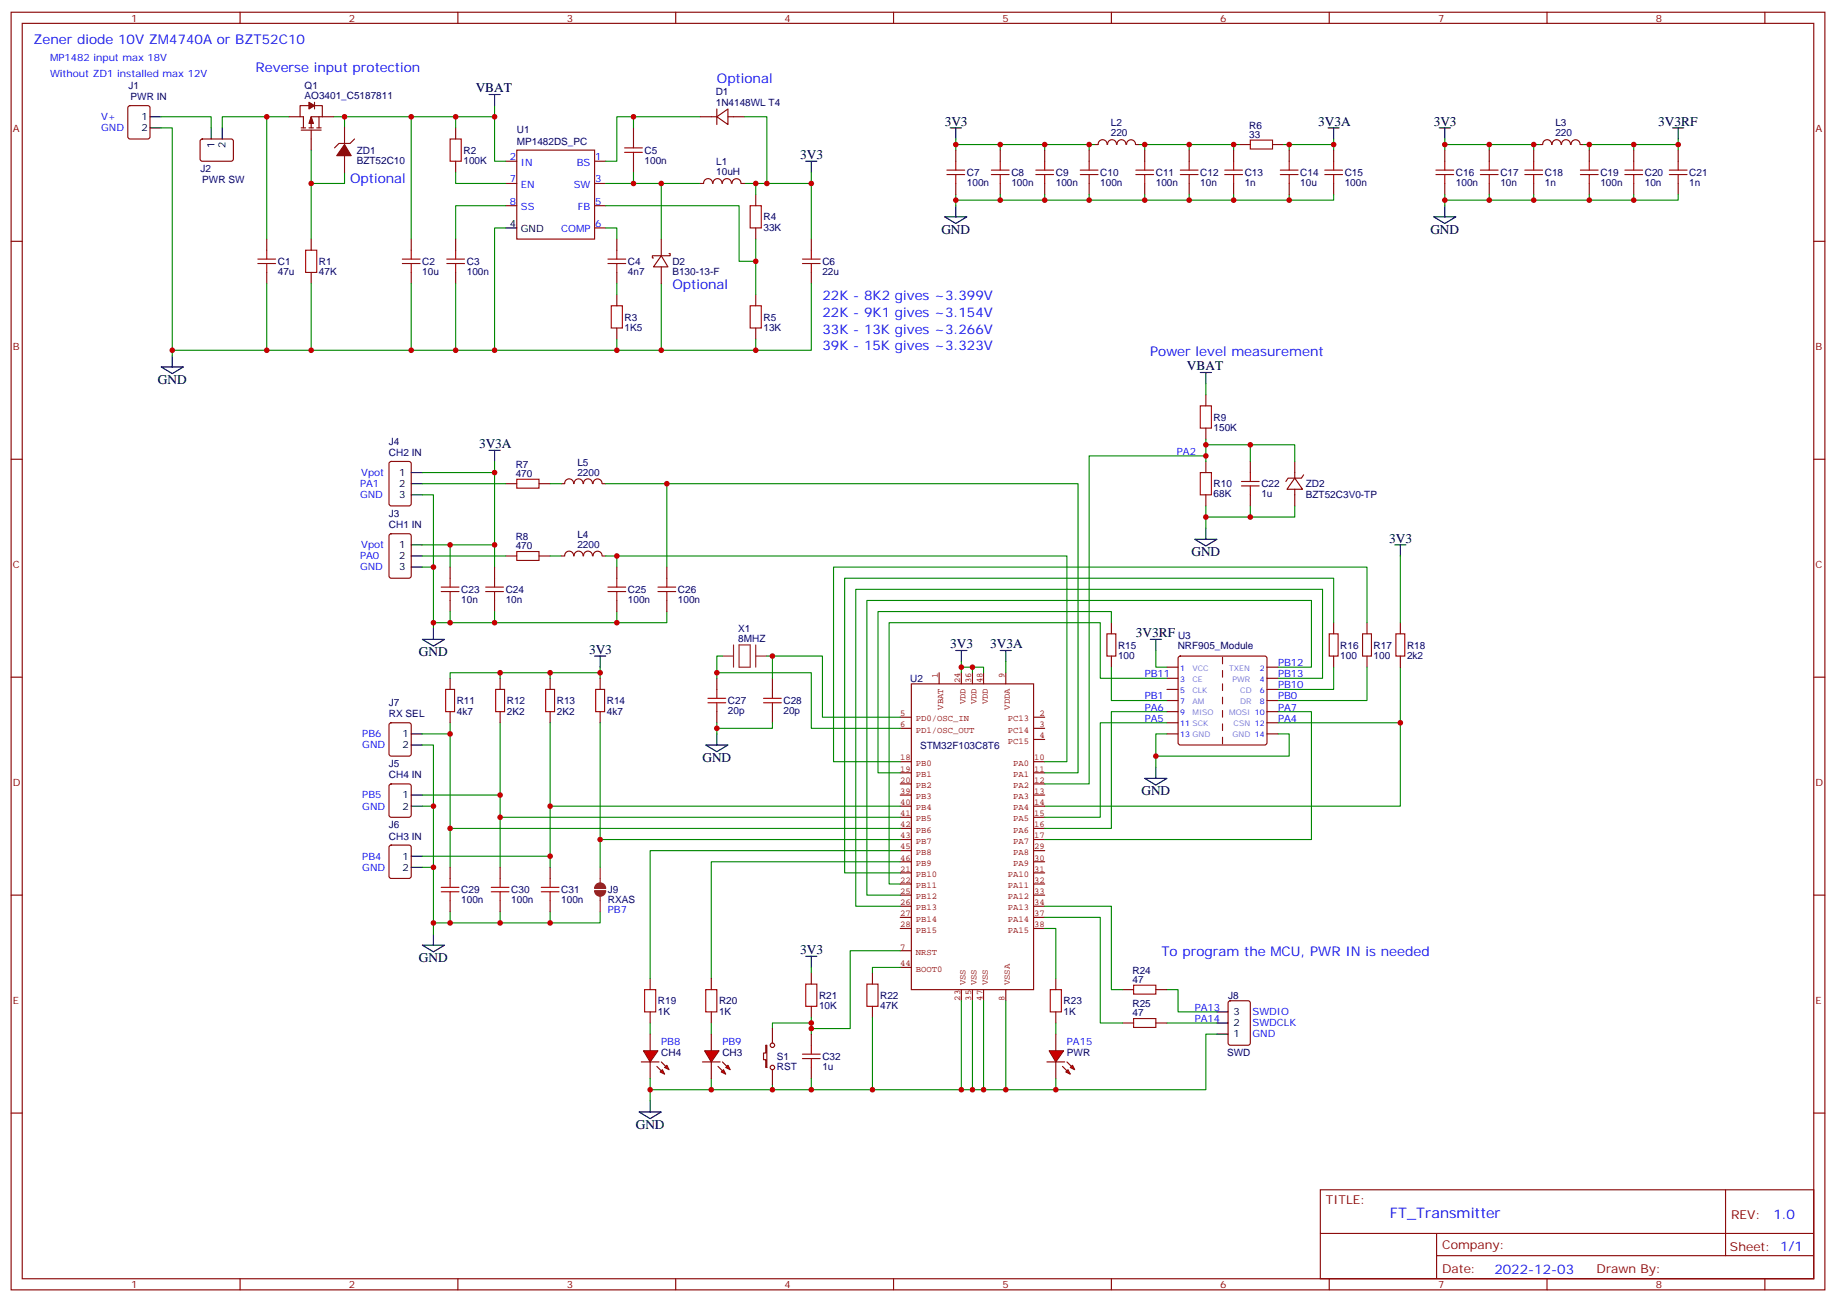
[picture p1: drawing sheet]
<svg xmlns="http://www.w3.org/2000/svg" width="583mm" height="413mm" viewBox="0 0 583 413" stroke-linecap="round" stroke-linejoin="round" font-family="sans-serif">
<g fill="none" stroke="#870000" stroke-width=".35">
<path d="M3.5 3.9h575.8v405.3h-575.8zM7.1 7.4h568.6v398.3h-568.6zM76.2 3.9v3.5M145.3 3.9v3.5M214.5 3.9v3.5M283.6 3.9v3.5M352.8 3.9v3.5M421.9 3.9v3.5M491.1 3.9v3.5M560.2 3.9v3.5M40.8 33.7l.5-.2h5.6l.7 .4v9.5l-.4 .6-5.9 .1-.7-.5v-9.4zM303.4 47.6v3.6"/>
<path d="M303.4 58.2v3.5M317.5 47.6v3.6M317.5 58.2v3.5M3.5 76.6h3.6M575.7 76.6h3.6M3.5 145.7h3.6M575.7 145.7h3.6M352.8 197.6v3.5M423.3 197.6v3.5M433.9 197.6v3.5M3.5 214.8h3.6M352.8 208.1v3.6"/>
<path d="M370.4 218.7h3.5M370.4 215.2h3.5M370.4 211.7h3.5M374.2 208.3l.4-.2h26.9l.5 .2 .2 .5v26.9l-.3 .5-.4 .2h-26.9l-.4-.3-.3-.4v-26.9zM402.2 218.7h3.5M402.2 215.2h3.5M402.2 211.7h3.5M423.3 208.1v3.6M433.9 208.1v3.6M575.7 214.8h3.6M370.4 225.8h3.5M370.4 222.2h3.5"/>
<path d="M370.4 229.3h3.5M370.4 232.8h3.5M402.2 225.8h3.5M402.2 222.2h3.5M402.2 229.3h3.5M402.2 232.8h3.5M3.5 284h3.6M575.7 284h3.6M335.1 310.4v3.6M335.1 321v3.6M3.5 353.1h3.6M575.7 353.1h3.6"/>
<path d="M419.1 377.5h156.6v28.2h-156.6zM547.7 377.5v20.9M419.1 391.3h156.5M456 398.4h119.6M456 391.3v14.1M76.2 405.7v3.5M145.3 405.7v3.5M214.5 405.7v3.5M283.6 405.7v3.5M352.8 405.7v3.5M421.9 405.7v3.5M491.1 405.7v3.5"/>
<path d="M560.2 405.7v3.5"/>
</g>
<path d="M303.4 44.1v3.5M303.4 61.7v3.6M366.9 206.4v5.3h3.5M433.9 211.7v10.5h-28.2M444.5 211.7v44.1h-112.9M370.4 232.8h-3.5v10.6M405.7 232.8h3.5v7.1h-42.3" fill="none" stroke="#008700" stroke-width=".35"/>
<path d="M47.6 37h3.6M47.6 40.6h3.6M301.6 40.6h3.6M303.4 40.6v3.5M299.9 68.8h7l-3.5 2.1zM303.4 65.3v3.5M51.2 116.4h7l-3.5 2.1zM54.7 112.9v3.5M363.4 246.9h7l-3.5 2.2zM366.9 243.4v3.5" fill="none" stroke="#000" stroke-width=".35"/>
<path d="M300.6 55.4h5.6M300.6 54h5.6M303.4 51.2v2.8M303.4 55.4v2.8M314.7 55.4h5.6M314.7 54h5.6M317.5 51.2v2.8M317.5 55.4v2.8M351.4 201.1h2.8v7h-2.8zM421.9 201.1h2.8v7h-2.8zM432.5 201.1h2.8v7h-2.8zM333.4 314h3.5v7h-3.5z" fill="none" stroke="#a10000" stroke-width=".35"/>
<path d="M388.1 236v-27.5" fill="none" stroke="#870000" stroke-width=".35" stroke-dasharray="2.1 2.1"/>
<g fill="#f00" stroke="#870000" stroke-width=".35">
<path d="M333 333.4h4.6l-2.5 3.5z"/>
<path d="M332.3 336.9h5.7z"/>
</g>
<g fill="#870000" stroke="#870000" stroke-width=".35">
<path d="M338.7 336.9l1.4 1.4z"/>
<path d="M337.3 338.3l1.4 1.4z"/>
</g>
<g fill="#f00" stroke="#870000" stroke-width=".35">
<path d="M339.7 338.7l.7-.7 .7 1.4z"/>
<path d="M338.3 340.1l.7-.7 .7 1.4z"/>
</g>
<g fill="none" stroke="#870000" stroke-width=".35">
<path d="M144.6 40.6v3.5M144.6 51.2v3.5M160.5 58.2h3.5M160.5 51.2h3.5M164 47.6h24.7v28.2h-24.7zM188.7 58.2h3.6M188.7 51.2h3.6M201.1 40.6v3.5M201.1 51.2v3.5M345.7 47.6v3.6M345.7 58.2v3.5M347.5 45.9h1"/>
<path d="M348.6 45.8a1.41 1.41 0 0 1 1.4-1.5 1.41 1.41 0 0 1 1.4 1.5M351.6 45.8a1.41 1.41 0 0 1 1.4-1.5 1.41 1.41 0 0 1 1.4 1.5M354.6 45.8a1.41 1.41 0 0 1 1.4-1.5 1.41 1.41 0 0 1 1.4 1.5M357.6 45.8a1.41 1.41 0 0 1 1.4-1.5 1.41 1.41 0 0 1 1.4 1.5M360.5 45.9h1.1M377.5 47.6v3.6M377.5 58.2v3.5M391.6 47.6v3.6M391.6 58.2v3.5M423.3 47.6v3.6M423.3 58.2v3.5M488.6 45.9h1.1"/>
<path d="M489.7 45.8a1.41 1.41 0 0 1 1.4-1.5 1.41 1.41 0 0 1 1.4 1.5M492.7 45.8a1.41 1.41 0 0 1 1.4-1.5 1.41 1.41 0 0 1 1.4 1.5M495.7 45.8a1.41 1.41 0 0 1 1.4-1.5 1.41 1.41 0 0 1 1.4 1.5M498.7 45.8a1.41 1.41 0 0 1 1.4-1.5 1.41 1.41 0 0 1 1.4 1.5M501.6 45.9h1.1M84.7 75.8v3.6M98.8 75.8v3.6M130.5 75.8v3.6M144.6 75.8v3.6M160.5 65.3h3.5M188.7 65.3h3.6M188.7 72.3h3.6"/>
<path d="M195.8 75.8v3.6M239.9 61.7v3.6M239.9 72.3v3.5M257.5 75.8v3.6M84.7 86.4v3.6M98.8 86.4v3.6M130.5 86.4v3.6M144.6 86.4v3.6M195.8 86.4v3.6M195.8 93.5v3.5M239.9 93.5v3.5M257.5 86.4v3.6"/>
<path d="M195.8 104.1v3.5M239.9 104.1v3.5M382.8 125.2v3.6M382.8 135.8v3.5M382.8 146.4v3.5M382.8 157v3.5M396.9 146.4v3.5M396.9 157v3.5M444.5 197.6v3.5M227.5 215.2v3.5M245.2 215.2v3.5M444.5 208.1v3.6"/>
<path d="M227.5 225.8v3.5M245.2 225.8v3.5M257.5 308.7v3.5M257.5 319.3v3.5M276.9 308.7v3.5M276.9 319.3v3.5M356.3 314h3.5M366.9 314h3.5M257.5 328.1v3.5M257.5 338.7v3.5M335.1 328.1v5.3M335.1 336.9v5.3"/>
<path d="M356.3 324.6h3.5M366.9 324.6h3.5"/>
</g>
<g fill="none" stroke="#008700" stroke-width=".35">
<path d="M84.7 37v38.8M91.7 37h-21.1v3.6M105.8 37h51.2M130.5 37v38.8M144.6 37v3.6M157 33.5v17.7h3.5M222.2 37h-26.4v14.2h-3.5M51.2 40.6h3.5v72.3M98.8 47.6v28.2M144.6 54.7v3.5h15.9M192.3 58.2h29.9M201.1 54.7v3.5"/>
<path d="M239.9 58.2v3.5M257.5 54.7v21.1M303.4 45.9h44.1M317.5 45.9v1.7M345.7 45.9v1.7M391.6 45.9v1.7M409.2 45.9v1.7M423.3 44.1v3.5M160.5 65.3h-15.9v10.5M160.5 72.3h-3.5v38.8M192.3 72.3h3.5v3.5M192.3 65.3h42.3v17.6h5.3"/>
<path d="M239.9 75.8v17.7M317.5 61.7v1.8M345.7 61.7v1.8M391.6 61.7v1.8M409.2 61.7v1.8M423.3 61.7v1.8h-119.9M84.7 90v21.1M98.8 90v21.1M130.5 90v21.1M144.6 90v21.1M195.8 90v3.5M257.5 90v21.1h-202.8"/>
<path d="M195.8 107.6v3.5M239.9 107.6v3.5M382.8 121.7v3.5M382.8 139.3v7.1M382.8 160.5v7.1M411 160.5v3.5h-28.2M444.5 176.4v21.2M227.5 213.4h30v17.7h28.3M229.3 208.1h-1.8v7.1M243.4 208.1h17.7v19.4h24.7M245.2 208.1v7.1M305.2 211.7h7v1.7"/>
<path d="M305.2 209.9v3.5M308.7 211.7v1.7M319.3 209.9v3.5M423.3 211.7v7h-17.6M227.5 229.3v3.5M245.2 229.3v1.8h-17.7M331.6 291h17.6v33.6h7.1M331.6 287.5h21.2v26.5h3.5M257.5 306.9v1.8M285.8 306.9h-8.9v1.8M285.8 301.6h-15.9v24.7h-12.4M305.2 317.5v28.2"/>
<path d="M308.7 317.5v28.2M312.2 317.5v28.2M319.3 317.5v28.2h-112.9M370.4 314h3.5v7h12.4M257.5 324.6h-12.3v1.7M257.5 322.8v5.3M276.9 322.8v22.9M335.1 324.6v3.5M370.4 324.6h15.9M257.5 342.2v3.5"/>
</g>
<g fill="none" stroke="#a10000" stroke-width=".35">
<path d="M142.9 44.1h3.5v7.1h-3.5zM198.3 48.3h5.6M198.3 46.9h5.6M201.1 44.1v2.8M201.1 48.3v2.9M342.9 55.4h5.6M342.9 54h5.6M345.7 51.2v2.8M345.7 55.4v2.8M374.6 55.4h5.7M374.6 54h5.7M377.5 51.2v2.8"/>
<path d="M377.5 55.4v2.8M388.8 55.4h5.6M388.8 54h5.6M391.6 51.2v2.8M391.6 55.4v2.8M420.5 55.4h5.7M420.5 54h5.7M423.3 51.2v2.8M423.3 55.4v2.8M84.7 79.4v2.8M97 79.4h3.5v7h-3.5zM130.5 79.4v2.8"/>
<path d="M144.6 79.4v2.8M195.8 79.4v2.8M238.1 65.3h3.6v7h-3.6zM257.5 79.4v2.8M81.8 83.6h5.7M81.8 82.2h5.7M84.7 83.6v2.8M127.7 83.6h5.6M127.7 82.2h5.6M130.5 83.6v2.8M141.8 83.6h5.7M141.8 82.2h5.7"/>
<path d="M144.6 83.6v2.8M193 83.6h5.6M193 82.2h5.6M194 97h3.6v7.1h-3.6zM195.8 83.6v2.8M238.1 97h3.6v7.1h-3.6zM254.7 83.6h5.6M254.7 82.2h5.6M257.5 83.6v2.8M381 128.8h3.5v7h-3.5zM381 149.9h3.5v7.1h-3.5zM394.1 154.2h5.6"/>
<path d="M394.1 152.8h5.6M396.9 149.9v2.9M396.9 154.2v2.8M227.5 218.7v2.8M245.2 218.7v2.8M443.1 201.1h2.8v7h-2.8zM224.7 223h5.7M224.7 221.5h5.7M227.5 223v2.8M242.4 223h5.6M242.4 221.5h5.6M245.2 223v2.8"/>
<path d="M255.8 312.2h3.5v7.1h-3.5zM275.2 312.2h3.5v7.1h-3.5zM359.8 312.6h7.1v2.8h-7.1zM254.7 335.8h5.6M254.7 334.4h5.6M257.5 331.6v2.8M257.5 335.8v2.9M359.8 323.1h7.1v2.9h-7.1z"/>
</g>
<g fill="none" stroke="#000" stroke-width=".35">
<path d="M155.2 30h3.5M157 30v3.5M255.8 51.2h3.5M257.5 51.2v3.5M421.6 40.6h3.5M423.3 40.6v3.5M160.5 72.3h3.5M381 118.2h3.5M382.8 118.2v3.5M379.2 171.1h7.1l-3.5 2.1zM382.8 167.6v3.5M442.7 172.9h3.6"/>
<path d="M444.5 172.9v3.5M303.4 206.4h3.5M305.2 206.4v3.5M317.5 206.4h3.5M319.3 206.4v3.5M224 236.4h7.1l-3.6 2.1zM227.5 232.8v3.6M255.8 303.4h3.5M257.5 303.4v3.5"/>
</g>
<path d="M229.3 208.1h3.5M232.8 204.6v7.1M234.6 204.6h3.5v7.1h-3.5zM239.9 204.6v7.1M239.9 208.1h3.5" fill="none" stroke="#8c2424" stroke-width=".35"/>
<g fill="none" stroke="#850000" stroke-width=".35">
<path d="M289.3 217h38.8v97h-38.8zM298.1 213.4v3.6M305.2 213.4v3.6M308.7 213.4v3.6M312.2 213.4v3.6M319.3 213.4v3.6M285.8 227.5h3.5M285.8 231.1h3.5M328.1 227.5h3.5M328.1 231.1h3.5M328.1 234.6h3.5M285.8 241.7h3.5"/>
<path d="M285.8 248.7h3.5M285.8 255.8h3.5M285.8 245.2h3.5M285.8 259.3h3.5M285.8 252.2h3.5M328.1 241.7h3.5M328.1 248.7h3.5M328.1 255.8h3.5M328.1 245.2h3.5M328.1 259.3h3.5M328.1 252.2h3.5M285.8 273.4h3.5"/>
<path d="M285.8 276.9h3.5M285.8 262.8h3.5M285.8 266.3h3.5M285.8 269.9h3.5M328.1 273.4h3.5M328.1 276.9h3.5M328.1 262.8h3.5M328.1 266.3h3.5M328.1 269.9h3.5M285.8 280.5h3.5M285.8 284h3.5M285.8 287.5h3.5"/>
<path d="M285.8 291h3.5M285.8 294.6h3.5M328.1 280.5h3.5M328.1 284h3.5M328.1 287.5h3.5M328.1 291h3.5M328.1 294.6h3.5M285.8 301.6h3.5M285.8 306.9h3.5M305.2 314v3.5M308.7 314v3.5M312.2 314v3.5"/>
<path d="M319.3 314v3.5"/>
</g>
<g fill="#f00" stroke="#870000" stroke-width=".35">
<path d="M204.3 333.4h4.5l-2.4 3.5z"/>
<path d="M203.6 336.9h5.6z"/>
</g>
<g fill="#870000" stroke="#870000" stroke-width=".35">
<path d="M209.9 336.9l1.4 1.4z"/>
<path d="M208.5 338.3l1.4 1.4z"/>
</g>
<g fill="#f00" stroke="#870000" stroke-width=".35">
<path d="M211 338.7l.7-.7 .7 1.4z"/>
<path d="M209.5 340.1l.8-.7 .7 1.4z"/>
</g>
<path d="M206.4 310.4v3.6M225.8 310.4v3.6M206.4 321v3.6M206.4 328.1v5.3M206.4 336.9v5.3M225.8 321v3.6" fill="none" stroke="#870000" stroke-width=".35"/>
<path d="M204.6 314h3.5v7h-3.5zM224 314h3.5v7h-3.5z" fill="none" stroke="#a10000" stroke-width=".35"/>
<path d="M285.8 269.9h-79.4v40.5M285.8 273.4h-60v37M206.4 324.6v3.5M225.8 324.6v3.5M206.4 342.2v7.1M225.8 342.2v3.5" fill="none" stroke="#008700" stroke-width=".35"/>
<g fill="#f00" stroke="#870000" stroke-width=".35">
<path d="M223.7 333.4h4.5l-2.4 3.5z"/>
<path d="M223 336.9h5.6z"/>
</g>
<g fill="#870000" stroke="#870000" stroke-width=".35">
<path d="M229.3 336.9l1.4 1.4z"/>
<path d="M227.9 338.3l1.4 1.4z"/>
</g>
<g fill="#f00" stroke="#870000" stroke-width=".35">
<path d="M230.4 338.7l.7-.7 .7 1.4z"/>
<path d="M229 340.1l.7-.7 .7 1.4z"/>
</g>
<g fill="none" stroke="#870000" stroke-width=".35">
<path d="M91.7 37h3.5M98.8 33.5h-3.6v3.5h1.1v3.6M99.5 33.5h2.8v3.5M99.8 32.5v2.1M101.2 37v3.6M102.3 37h-3.5v3.6M102.3 37h3.5M222.2 37h5.3M227.5 37l3.6-2.4v4.9zM227.5 34.6v4.9M231.1 37h5.3M63.7 44.3l.5-.2 9.5 .1 .4 .6-.1 5.9-.6 .5-9.5-.1-.4-.7v-5.6z"/>
<path d="M95.6 40.6h1.4M95.6 41.3h6.4M98.1 40.6h1.4M98.8 41.3v6.3M100.5 40.6h1.5M109.4 40.6v5.3M109.4 49.4v5.3M112.5 44.1l-1.4 1.4h-3.5l-1.4 1.4M222.2 58.2h1.1M223.4 58.2a1.41 1.41 0 0 1 1.4-1.5 1.41 1.41 0 0 1 1.4 1.5M226.3 58.2a1.41 1.41 0 0 1 1.4-1.5 1.41 1.41 0 0 1 1.5 1.5M229.3 58.2a1.41 1.41 0 0 1 1.4-1.5 1.41 1.41 0 0 1 1.4 1.5"/>
<path d="M232.4 58.2a1.41 1.41 0 0 1 1.4-1.5 1.41 1.41 0 0 1 1.4 1.5M235.3 58.2h1.1M331.6 47.6v3.6M331.6 58.2v3.5M363.4 47.6v3.6M363.4 58.2v3.5M393.3 45.9h3.6M403.9 45.9h3.6M409.2 47.6v3.6M409.2 58.2v3.5M458.6 47.6v3.6M458.6 58.2v3.5"/>
<path d="M472.7 47.6v3.6M472.7 58.2v3.5M486.8 47.6v3.6M486.8 58.2v3.5M504.5 47.6v3.6M504.5 58.2v3.5M518.6 47.6v3.6M518.6 58.2v3.5M532.7 47.6v3.6M532.7 58.2v3.5M209.9 75.8v5.3M209.9 81.1l2.1 3.6h-4.6z"/>
<path d="M209.9 84.7v5.3M212.4 80.4h.3v.7h-5.6v.7h.3M123.7 146.6l.5-.2h5.6l.7 .4v13l-.4 .7h-5.9l-.7-.4v-13zM160.5 153.5h3.5M171.1 153.5h3.5M178.2 153.5h1M179.3 153.4a1.41 1.41 0 0 1 1.4-1.5 1.41 1.41 0 0 1 1.4 1.5M182.2 153.4a1.41 1.41 0 0 1 1.4-1.5 1.41 1.41 0 0 1 1.5 1.5M185.2 153.4a1.41 1.41 0 0 1 1.4-1.5 1.41 1.41 0 0 1 1.4 1.5M188.3 153.4a1.41 1.41 0 0 1 1.4-1.5 1.41 1.41 0 0 1 1.4 1.5M191.2 153.5h1.1M411 151.7l2.5 3.5h-5z"/>
<path d="M411 146.4v5.3M411 155.2v5.3M413.8 150.6l-.7 1.1h-4.2l-.7 1.1M123.7 169.5l.5-.2h5.6l.7 .5v12.9l-.4 .7h-5.9l-.7-.4v-13zM142.9 179.9v3.5M157 179.9v3.5M160.5 176.4h3.5M171.1 176.4h3.5M178.2 176.4h1M179.3 176.4a1.41 1.41 0 0 1 1.4-1.5 1.41 1.41 0 0 1 1.4 1.5M182.2 176.4a1.41 1.41 0 0 1 1.4-1.6 1.41 1.41 0 0 1 1.5 1.6M185.2 176.4a1.41 1.41 0 0 1 1.4-1.6 1.41 1.41 0 0 1 1.4 1.6"/>
<path d="M188.3 176.4a1.41 1.41 0 0 1 1.4-1.5 1.41 1.41 0 0 1 1.4 1.5M191.2 176.4h1.1M195.8 179.9v3.5M211.7 179.9v3.5M142.9 190.5v3.5M157 190.5v3.5M195.8 190.5v3.5M211.7 190.5v3.5M142.9 215.2v3.5M158.7 215.2v3.5M174.6 215.2v3.5M190.5 215.2v3.5"/>
<path d="M123.7 229.5l.5-.2h5.6l.7 .4v9.5l-.4 .6-5.9 .1-.7-.5v-9.4zM142.9 225.8v3.5M158.7 225.8v3.5M174.6 225.8v3.5M190.5 225.8v3.5M123.7 248.9l.5-.2h5.6l.7 .4v9.5l-.4 .6-5.9 .1-.7-.5v-9.4zM123.7 268.3l.5-.2h5.6l.7 .4v9.5l-.4 .6-5.9 .1-.7-.5v-9.4zM142.9 275.2v3.5M158.7 275.2v3.5M174.6 275.2v3.5M142.9 285.8v3.5M158.7 285.8v3.5"/>
<path d="M174.6 285.8v3.5M390.1 317.7l.4-.2h5.7l.6 .4 .1 13-.5 .7h-5.9l-.6-.5-.1-12.9zM225.8 328.1v5.3M225.8 336.9v5.3M243.1 331.6h.3v7.1h-.3v-2.5h-.7v-2.1h.7zM245.2 326.3v4.6M245.2 339.4v4.6"/>
<circle cx="245.2" cy="338.7" r=".71"/>
<circle cx="245.2" cy="331.6" r=".71"/>
</g>
<g fill="none" stroke="#000" stroke-width=".35">
<path d="M67 40.6v3.5M70.6 40.6v3.5M456.8 40.6h3.6M458.6 40.6v3.5M530.9 40.6h3.6M532.7 40.6v3.5M455.1 68.8h7l-3.5 2.1zM458.6 65.3v3.5M130.5 157h3.6M130.5 149.9h3.6M130.5 153.5h3.6M155.2 142.9h3.5"/>
<path d="M157 142.9v3.5M130.5 179.9h3.6M130.5 172.9h3.6M130.5 176.4h3.6M137.6 199.3v3.5M134.1 202.8h7l-3.5 2.2zM188.7 208.1h3.6M190.5 208.1v3.6M365.1 202.8h3.6M366.9 202.8v3.6M130.5 232.8h3.6M130.5 236.4h3.6"/>
<path d="M130.5 252.2h3.6M130.5 255.8h3.6M130.5 271.6h3.6M130.5 275.2h3.6M134.1 299.9h7l-3.5 2.1zM137.6 296.3v3.6M386.3 321h3.5M386.3 328.1h3.5M386.3 324.6h3.5M202.8 352.8h7.1l-3.5 2.1zM206.4 349.3v3.5"/>
</g>
<g fill="none" stroke="#008700" stroke-width=".35">
<path d="M51.2 37h15.8v3.6M109.4 37v3.6M201.1 37v3.6M236.4 37h7v21.2M109.4 54.7v3.5h-10.6M209.9 58.2v17.6M236.4 58.2h21.1M331.6 45.9v1.7M361.6 45.9h31.7M363.4 45.9v1.7M377.5 45.9v1.7M407.5 45.9h15.8"/>
<path d="M458.6 45.9h30M458.6 44.1v3.5M472.7 45.9v1.7M486.8 45.9v1.7M502.7 45.9h30M504.5 45.9v1.7M518.6 45.9v1.7M532.7 44.1v3.5M331.6 61.7v1.8M363.4 61.7v1.8M377.5 61.7v1.8M458.6 61.7v3.6"/>
<path d="M472.7 61.7v1.8M486.8 61.7v1.8M504.5 61.7v1.8M518.6 61.7v1.8M532.7 61.7v1.8h-74.1M209.9 90v21.1M134.1 157h3.5v42.3M134.1 149.9h22.9M134.1 153.5h26.4M157 146.4v33.5M174.6 153.5h3.6M192.3 153.5h149.9v91.7h-10.6"/>
<path d="M211.7 153.5v26.4M382.8 144.6h-37.1v104.1h-14.1M382.8 141.1h28.2v5.3M396.9 141.1v5.3M134.1 179.9h3.5M134.1 172.9h22.9M134.1 176.4h26.4M142.9 172.9v7M174.6 176.4h3.6M192.3 176.4h146.4v65.3h-7.1M195.8 176.4v3.5M396.9 160.5v3.5"/>
<path d="M142.9 194v3.6M157 194v3.6M195.8 194v3.6M211.7 194v3.6h-74.1M352.8 197.6v-3.6h-74.1v51.2h7.1M423.3 197.6v-14.2h-155.2v93.5h17.7M433.9 197.6v-17.7h-169.3v61.8h21.2M158.7 213.4v1.8M174.6 213.4v1.8M190.5 213.4h-47.6v1.8M190.5 211.7v3.5M352.8 211.7v10.5h17.6"/>
<path d="M370.4 215.2h-21.2v-17.6h-67v82.9h3.6M405.7 215.2h14.1v-28.2h-148.2v100.5h14.2M405.7 211.7h10.6v-21.2h-141.1v93.5h10.6M134.1 236.4h3.5v59.9M134.1 232.8h8.8M142.9 229.3v45.9M158.7 229.3v45.9M174.6 229.3v45.9M190.5 229.3v45.9M370.4 229.3h-21.2v30h-17.6M370.4 225.8h-17.6v37h-21.2M405.7 225.8h10.6v40.5h-84.7"/>
<path d="M405.7 229.3h38.8M134.1 252.2h24.6M134.1 255.8h3.5M158.7 259.3h127.1M174.6 255.8h111.2M134.1 275.2h3.5M134.1 271.6h40.5M142.9 262.8h142.9M190.5 266.3h95.3M142.9 289.3v3.5M158.7 289.3v3.5M174.6 289.3v3.5"/>
<path d="M190.5 289.3v3.5h-52.9M331.6 294.6h3.5v15.8M386.3 328.1h-3.5v17.6h-63.5M245.2 344v1.7M335.1 342.2v3.5"/>
</g>
<g fill="none" stroke="#a10000" stroke-width=".35">
<path d="M328.8 55.4h5.6M328.8 54h5.6M331.6 51.2v2.8M331.6 55.4v2.8M360.5 55.4h5.7M360.5 54h5.7M363.4 51.2v2.8M363.4 55.4v2.8M396.9 44.4h7v2.9h-7zM406.4 55.4h5.6M406.4 54h5.6M409.2 51.2v2.8"/>
<path d="M409.2 55.4v2.8M455.8 55.4h5.6M455.8 54h5.6M458.6 51.2v2.8M458.6 55.4v2.8M469.9 55.4h5.6M469.9 54h5.6M472.7 51.2v2.8M472.7 55.4v2.8M484 55.4h5.7M484 54h5.7M486.8 51.2v2.8"/>
<path d="M486.8 55.4v2.8M501.6 55.4h5.7M501.6 54h5.7M504.5 51.2v2.8M504.5 55.4v2.8M515.8 55.4h5.6M515.8 54h5.6M518.6 51.2v2.8M518.6 55.4v2.8M529.9 55.4h5.6M529.9 54h5.6M532.7 51.2v2.8"/>
<path d="M532.7 55.4v2.8M164 152h7.1v2.9h-7.1zM164 175h7.1v2.8h-7.1zM140.1 187.7h5.6M140.1 186.3h5.6M142.9 183.4v2.9M142.9 187.7v2.8M154.2 187.7h5.6M154.2 186.3h5.6M157 183.4v2.9M157 187.7v2.8M193 187.7h5.6"/>
<path d="M193 186.3h5.6M195.8 183.4v2.9M195.8 187.7v2.8M208.8 187.7h5.7M208.8 186.3h5.7M211.7 183.4v2.9M211.7 187.7v2.8M141.5 218.7h2.8v7.1h-2.8zM157.3 218.7h2.9v7.1h-2.9zM173.2 218.7h2.8v7.1h-2.8zM189.1 218.7h2.8v7.1h-2.8zM142.9 278.7v2.8"/>
<path d="M158.7 278.7v2.8M174.6 278.7v2.8M140.1 282.9h5.6M140.1 281.5h5.6M142.9 282.9v2.9M155.9 282.9h5.7M155.9 281.5h5.7M158.7 282.9v2.9M171.8 282.9h5.6M171.8 281.5h5.6M174.6 282.9v2.9"/>
</g>
<g fill="#870000" stroke="#870000" stroke-width=".35">
<path d="M98.1 32.5l1.7 1-1.7 1.1z"/>
<path d="M98.8 37l.7 2.2h-1.4z"/>
<path d="M109.4 45.9l2.1 3.5h-4.6z"/>
</g>
<path d="M190.5 275.2v4.9M190.5 284.3v5" fill="none" stroke="#8c2424" stroke-width=".35"/>
<g fill="#8c2424" stroke="#8c2424" stroke-width=".35">
<path d="M189.3 280.6a1.76 1.76 0 0 1 1.9-.4 1.76 1.76 0 0 1 1.1 1.7h-3.6z"/>
<path d="M188.7 282.6h3.6a1.76 1.76 0 0 1-1.8 1.7 1.76 1.76 0 0 1-1.8-1.7z"/>
</g>
<g fill="#c00">
<circle cx="366.9" cy="239.9" r=".88"/>
<circle cx="382.8" cy="164" r=".88"/>
<circle cx="227.5" cy="231.1" r=".88"/>
<circle cx="227.5" cy="213.4" r=".88"/>
<circle cx="423.3" cy="45.9" r=".88"/>
<circle cx="409.2" cy="45.9" r=".88"/>
<circle cx="303.4" cy="45.9" r=".88"/>
<circle cx="317.5" cy="45.9" r=".88"/>
<circle cx="345.7" cy="45.9" r=".88"/>
<circle cx="303.4" cy="63.5" r=".88"/>
<circle cx="317.5" cy="63.5" r=".88"/>
<circle cx="345.7" cy="63.5" r=".88"/>
<circle cx="305.2" cy="211.7" r=".88"/>
<circle cx="308.7" cy="211.7" r=".88"/>
<circle cx="319.3" cy="345.7" r=".88"/>
<circle cx="245.2" cy="208.1" r=".88"/>
<circle cx="257.5" cy="324.6" r=".88"/>
<circle cx="257.5" cy="326.3" r=".88"/>
<circle cx="257.5" cy="345.7" r=".88"/>
<circle cx="305.2" cy="345.7" r=".88"/>
<circle cx="308.7" cy="345.7" r=".88"/>
<circle cx="312.2" cy="345.7" r=".88"/>
<circle cx="276.9" cy="345.7" r=".88"/>
<circle cx="201.1" cy="58.2" r=".88"/>
<circle cx="239.9" cy="58.2" r=".88"/>
<circle cx="195.8" cy="111.1" r=".88"/>
<circle cx="239.9" cy="111.1" r=".88"/>
<circle cx="157" cy="37" r=".88"/>
<circle cx="144.6" cy="37" r=".88"/>
<circle cx="130.5" cy="37" r=".88"/>
<circle cx="239.9" cy="82.9" r=".88"/>
<circle cx="144.6" cy="111.1" r=".88"/>
<circle cx="130.5" cy="111.1" r=".88"/>
<circle cx="98.8" cy="111.1" r=".88"/>
<circle cx="84.7" cy="111.1" r=".88"/>
<circle cx="157" cy="111.1" r=".88"/>
<circle cx="206.4" cy="345.7" r=".88"/>
<circle cx="225.8" cy="345.7" r=".88"/>
<circle cx="245.2" cy="345.7" r=".88"/>
<circle cx="137.6" cy="275.2" r=".88"/>
<circle cx="174.6" cy="271.6" r=".88"/>
<circle cx="158.8" cy="292.8" r=".88"/>
<circle cx="142.9" cy="292.8" r=".88"/>
<circle cx="137.6" cy="292.8" r=".88"/>
<circle cx="158.8" cy="252.2" r=".88"/>
<circle cx="137.6" cy="255.8" r=".88"/>
<circle cx="142.9" cy="232.8" r=".88"/>
<circle cx="195.8" cy="197.6" r=".88"/>
<circle cx="458.6" cy="45.9" r=".88"/>
<circle cx="472.7" cy="45.9" r=".88"/>
<circle cx="486.8" cy="45.9" r=".88"/>
<circle cx="518.6" cy="45.9" r=".88"/>
<circle cx="504.5" cy="45.9" r=".88"/>
<circle cx="532.7" cy="45.9" r=".88"/>
<circle cx="458.6" cy="63.5" r=".88"/>
<circle cx="472.7" cy="63.5" r=".88"/>
<circle cx="486.8" cy="63.5" r=".88"/>
<circle cx="504.5" cy="63.5" r=".88"/>
<circle cx="518.6" cy="63.5" r=".88"/>
<circle cx="382.8" cy="144.6" r=".88"/>
<circle cx="158.8" cy="213.4" r=".88"/>
<circle cx="335.1" cy="345.7" r=".88"/>
<circle cx="444.5" cy="229.3" r=".88"/>
<circle cx="201.1" cy="37" r=".88"/>
<circle cx="243.4" cy="58.2" r=".88"/>
<circle cx="209.9" cy="111.1" r=".88"/>
<circle cx="209.9" cy="58.2" r=".88"/>
<circle cx="54.7" cy="111.1" r=".88"/>
<circle cx="84.7" cy="37" r=".88"/>
<circle cx="331.6" cy="63.5" r=".88"/>
<circle cx="331.6" cy="45.9" r=".88"/>
<circle cx="174.6" cy="292.8" r=".88"/>
<circle cx="190.5" cy="213.4" r=".88"/>
<circle cx="174.6" cy="213.4" r=".88"/>
<circle cx="190.5" cy="266.3" r=".88"/>
<circle cx="174.6" cy="255.8" r=".88"/>
<circle cx="158.8" cy="259.3" r=".88"/>
<circle cx="142.9" cy="262.8" r=".88"/>
<circle cx="109.4" cy="37" r=".88"/>
<circle cx="98.8" cy="58.2" r=".88"/>
<circle cx="382.8" cy="141.1" r=".88"/>
<circle cx="396.9" cy="141.1" r=".88"/>
<circle cx="396.9" cy="164" r=".88"/>
<circle cx="137.6" cy="197.6" r=".88"/>
<circle cx="137.6" cy="179.9" r=".88"/>
<circle cx="142.9" cy="197.6" r=".88"/>
<circle cx="157" cy="197.6" r=".88"/>
<circle cx="157" cy="172.9" r=".88"/>
<circle cx="142.9" cy="172.9" r=".88"/>
<circle cx="157" cy="149.9" r=".88"/>
<circle cx="211.7" cy="153.5" r=".88"/>
<circle cx="195.8" cy="176.4" r=".88"/>
<circle cx="257.5" cy="58.2" r=".88"/>
<circle cx="377.5" cy="45.9" r=".88"/>
<circle cx="377.5" cy="63.5" r=".88"/>
<circle cx="391.6" cy="45.9" r=".88"/>
<circle cx="391.6" cy="63.5" r=".88"/>
<circle cx="409.2" cy="63.5" r=".88"/>
<circle cx="363.4" cy="45.9" r=".88"/>
<circle cx="363.4" cy="63.5" r=".88"/>
</g>
<text font-size="4.6" fill="#00f" x="441.2" y="386.5">FT_Transmitter</text>
<g font-size="4.2" fill="#00f">
<text x="10.6" y="14.1">Zener diode 10V ZM4740A or BZT52C10</text>
<text x="81.1" y="22.9">Reverse input protection</text>
<text x="227.5" y="26.5">Optional</text>
<text x="111.1" y="58.2">Optional</text>
<text x="213.4" y="91.7">Optional</text>
<text x="261.1" y="95.2">22K - 8K2 gives ~3.399V</text>
<text x="261.1" y="100.5">22K - 9K1 gives ~3.154V</text>
<text x="261.1" y="105.8">33K - 13K gives ~3.266V</text>
<text x="261.1" y="111.1">39K - 15K gives ~3.323V</text>
<text x="365.1" y="112.9">Pow</text>
<text x="373.7" y="112.9">er level measurement</text>
<text x="368.7" y="303.4">To program the MCU, PWR IN is needed</text>
<text x="562.9" y="386.7">1.0</text>
<text x="474.4" y="404.1">2022-12-03</text>
</g>
<g font-size="4.2">
<text x="151" y="29.3">VBAT</text>
<text x="299.9" y="39.9">3V3</text>
<text x="418.4" y="39.9">3V3A</text>
<text x="455.1" y="39.9">3V3</text>
<text x="526.3" y="39.9">3V3RF</text>
<text x="254" y="50.4">3V3</text>
<text x="298.8" y="74.1">GND</text>
<text x="454" y="74.1">GND</text>
<text x="376.8" y="117.5">VBAT</text>
<text x="50.1" y="121.7">GND</text>
<text x="152" y="142.2">3V3A</text>
<text x="441" y="172.2">3V3</text>
<text x="378.2" y="176.4">GND</text>
<text x="360.5" y="202.1">3V3RF</text>
<text x="133" y="208.1">GND</text>
<text x="187" y="207.4">3V3</text>
<text x="301.6" y="205.7">3V3</text>
<text x="314.3" y="205.7">3V3A</text>
<text x="223" y="241.7">GND</text>
<text x="362.3" y="252.2">GND</text>
<text x="133" y="305.2">GND</text>
<text x="254" y="302.7">3V3</text>
<text x="201.8" y="358.1">GND</text>
</g>
<g font-size="3.9" fill="#800">
<text x="420.9" y="382.1">TITLE:</text>
<text x="549.5" y="386.7">REV:</text>
<text x="457.8" y="396.3">Company:</text>
<text x="549.1" y="396.9">Sheet: 1/1</text>
<text x="457.8" y="403.9">Date:</text>
<text x="506.8" y="404">Draw</text>
<text x="517" y="404">n By:</text>
</g>
<g font-size="3.2" fill="#800">
<text x="41.6" y="6.9">1</text>
<text x="110.8" y="6.9">2</text>
<text x="179.9" y="6.9">3</text>
<text x="249.1" y="6.9">4</text>
<text x="318.2" y="6.9">5</text>
<text x="387.3" y="6.9">6</text>
<text x="456.5" y="6.9">7</text>
<text x="525.6" y="6.9">8</text>
<text x="4.1" y="42">A</text>
<text x="576.3" y="42">A</text>
<text x="4.1" y="111.1">B</text>
<text x="576.3" y="111.1">B</text>
<text x="4.1" y="180.3">C</text>
<text x="576.3" y="180.3">C</text>
<text x="4.1" y="249.4">D</text>
<text x="576.3" y="249.4">D</text>
<text x="4.1" y="318.6">E</text>
<text x="576.3" y="318.6">E</text>
<text x="41.6" y="408.7">1</text>
<text x="110.8" y="408.7">2</text>
<text x="179.9" y="408.7">3</text>
<text x="249.1" y="408.7">4</text>
<text x="318.2" y="408.7">5</text>
<text x="387.3" y="408.7">6</text>
<text x="456.5" y="408.7">7</text>
<text x="525.6" y="408.7">8</text>
</g>
<g font-size="3.2" fill="#00f">
<text x="15.9" y="19.4">MP1482 input max 18V</text>
<text x="15.9" y="24.3">Without ZD1 installed max 12V</text>
<text x="32.1" y="38.1">V+</text>
<text x="32.1" y="41.6">GND</text>
<text x="161.9" y="50.8">2</text>
<text x="165.3" y="52.6">IN</text>
<text x="183.1" y="52.6">BS</text>
<text x="188.9" y="50.8">1</text>
<text x="161.9" y="57.9">7</text>
<text x="165.3" y="59.6">EN</text>
<text x="182.1" y="59.6">SW</text>
<text x="188.9" y="57.9">3</text>
<text x="161.9" y="64.9">8</text>
<text x="188.9" y="64.9">5</text>
<text x="165.3" y="66.7">SS</text>
<text x="183.4" y="66.7">FB</text>
<text x="188.9" y="72">6</text>
<text x="178.1" y="73.7">COMP</text>
<text x="373.6" y="144.3">PA2</text>
<text x="114.3" y="154.5">PA1</text>
<text x="114.7" y="151">Vpot</text>
<text x="114.3" y="158">GND</text>
<text x="114.7" y="173.9">Vpot</text>
<text x="114.3" y="177.4">PA0</text>
<text x="114.3" y="181">GND</text>
<text x="363.4" y="214.8">PB11</text>
<text x="405.7" y="214.8">PB13</text>
<text x="405.7" y="211.3">PB12</text>
<text x="363.4" y="221.9">PB1</text>
<text x="405.7" y="218.4">PB10</text>
<text x="405.7" y="221.9">PB0</text>
<text x="363.4" y="225.4">PA6</text>
<text x="405.7" y="225.4">PA7</text>
<text x="115" y="233.9">PB6</text>
<text x="363.4" y="229">PA5</text>
<text x="405.7" y="229">PA4</text>
<text x="115" y="237.4">GND</text>
<text x="115" y="253.3">PB5</text>
<text x="115" y="256.8">GND</text>
<text x="115" y="272.7">PB4</text>
<text x="115" y="276.2">GND</text>
<text x="193" y="289.6">PB7</text>
<text x="379.2" y="320.7">PA13</text>
<text x="397.6" y="322.1">SWDIO</text>
<text x="379.2" y="324.2">PA14</text>
<text x="397.6" y="325.6">SWDCLK</text>
<text x="397.6" y="329.1">GND</text>
<text x="209.9" y="331.6">PB8</text>
<text x="229.3" y="331.6">PB9</text>
<text x="338.7" y="331.6">PA15</text>
</g>
<g font-size="3.2" fill="#000080">
<text x="40.7" y="28.2">J1</text>
<text x="96.7" y="28.2">Q1</text>
<text x="41.5" y="31.8">PWR IN</text>
<text x="96.7" y="31.4">AO3401_C5187811</text>
<text x="227.2" y="33.5">1N4148WL T4</text>
<text x="227.2" y="30.2">D1</text>
<text x="352.6" y="40.1">L2</text>
<text x="396.5" y="40.9">R6</text>
<text x="493.7" y="40.1">L3</text>
<text x="164" y="45.9">MP1482DS_PC</text>
<text x="164" y="42.3">U1</text>
<text x="352.6" y="43.3">220</text>
<text x="396.5" y="43.7">33</text>
<text x="493.7" y="43.3">220</text>
<text x="113.2" y="52">BZT52C10</text>
<text x="113.2" y="48.8">ZD1</text>
<text x="147.1" y="52">100K</text>
<text x="147.1" y="48.8">R2</text>
<text x="204.6" y="51.9">100n</text>
<text x="204.6" y="48.8">C5</text>
<text x="227.4" y="52.4">L1</text>
<text x="63.7" y="54.7">J2</text>
<text x="64.2" y="58.2">PWR SW</text>
<text x="227.4" y="55.6">10uH</text>
<text x="306.9" y="59">100n</text>
<text x="306.9" y="55.8">C7</text>
<text x="321" y="59">100n</text>
<text x="321" y="55.8">C8</text>
<text x="335.1" y="59">100n</text>
<text x="335.1" y="55.8">C9</text>
<text x="349.2" y="59">100n</text>
<text x="349.2" y="55.8">C10</text>
<text x="366.9" y="59">100n</text>
<text x="366.9" y="55.8">C11</text>
<text x="381" y="59">10n</text>
<text x="381" y="55.8">C12</text>
<text x="395.1" y="59">1n</text>
<text x="395.1" y="55.8">C13</text>
<text x="412.7" y="59">10u</text>
<text x="412.7" y="55.8">C14</text>
<text x="426.9" y="59">100n</text>
<text x="426.9" y="55.8">C15</text>
<text x="462.1" y="59">100n</text>
<text x="462.1" y="55.8">C16</text>
<text x="476.2" y="59">10n</text>
<text x="476.2" y="55.8">C17</text>
<text x="490.4" y="59">1n</text>
<text x="490.4" y="55.8">C18</text>
<text x="508" y="59">100n</text>
<text x="508" y="55.8">C19</text>
<text x="522.1" y="59">10n</text>
<text x="522.1" y="55.8">C20</text>
<text x="536.2" y="59">1n</text>
<text x="536.2" y="55.8">C21</text>
<text x="242.4" y="69.9">R4</text>
<text x="242.4" y="73.2">33K</text>
<text x="88.2" y="87.2">47u</text>
<text x="88.2" y="84">C1</text>
<text x="101.2" y="87.3">47K</text>
<text x="101.2" y="84">R1</text>
<text x="134.1" y="87.2">10u</text>
<text x="134.1" y="84">C2</text>
<text x="148.2" y="87.2">100n</text>
<text x="148.2" y="84">C3</text>
<text x="199.3" y="87.2">4n7</text>
<text x="199.3" y="84">C4</text>
<text x="213.4" y="87.4">B130-13-F</text>
<text x="213.4" y="84.1">D2</text>
<text x="261.1" y="87.2">22u</text>
<text x="261.1" y="84">C6</text>
<text x="198.3" y="101.7">R3</text>
<text x="242.4" y="101.7">R5</text>
<text x="198.3" y="104.9">1K5</text>
<text x="242.4" y="104.9">13K</text>
<text x="385.2" y="136.7">150K</text>
<text x="385.2" y="133.4">R9</text>
<text x="123.5" y="141.1">J4</text>
<text x="123.5" y="144.6">CH2 IN</text>
<text x="163.7" y="148.5">R7</text>
<text x="183.3" y="147.7">L5</text>
<text x="163.7" y="151.3">470</text>
<text x="183.3" y="150.9">2200</text>
<text x="385.2" y="154.6">R10</text>
<text x="400.4" y="154.6">C22</text>
<text x="414.5" y="154.6">ZD2</text>
<text x="385.2" y="157.8">68K</text>
<text x="400.4" y="157.8">1u</text>
<text x="414.5" y="157.8">BZT52C3V0-TP</text>
<text x="123.5" y="167.6">CH1 IN</text>
<text x="123.5" y="164">J3</text>
<text x="163.7" y="171.4">R8</text>
<text x="183.3" y="173.8">2200</text>
<text x="183.3" y="170.6">L4</text>
<text x="163.7" y="174.3">470</text>
<text x="146.4" y="191.3">10n</text>
<text x="146.4" y="188.1">C23</text>
<text x="160.5" y="191.3">10n</text>
<text x="160.5" y="188.1">C24</text>
<text x="199.3" y="191.3">100n</text>
<text x="199.3" y="188.1">C25</text>
<text x="215.2" y="191.3">100n</text>
<text x="215.2" y="188.1">C26</text>
<text x="234.3" y="203.6">8MHZ</text>
<text x="234.3" y="200.3">X1</text>
<text x="373.9" y="202.8">U3</text>
<text x="354.9" y="209">100</text>
<text x="354.9" y="205.8">R15</text>
<text x="373.8" y="205.8">NRF905_Module</text>
<text x="425.4" y="209">100</text>
<text x="425.4" y="205.8">R16</text>
<text x="436" y="209">100</text>
<text x="436" y="205.8">R17</text>
<text x="446.6" y="209">2k2</text>
<text x="446.6" y="205.8">R18</text>
<text x="288.9" y="216.4">U2</text>
<text x="123.5" y="227.5">RX SEL</text>
<text x="123.5" y="224">J7</text>
<text x="145" y="226.7">4k7</text>
<text x="145" y="223.4">R11</text>
<text x="160.9" y="226.7">2K2</text>
<text x="160.9" y="223.4">R12</text>
<text x="176.7" y="226.7">2K2</text>
<text x="176.7" y="223.4">R13</text>
<text x="192.6" y="226.7">4k7</text>
<text x="192.6" y="223.4">R14</text>
<text x="231.1" y="226.6">20p</text>
<text x="231.1" y="223.4">C27</text>
<text x="248.7" y="226.6">20p</text>
<text x="248.7" y="223.4">C28</text>
<text x="292.1" y="237.5">STM32F103C8T6</text>
<text x="123.5" y="243.4">J5</text>
<text x="123.5" y="246.9">CH4 IN</text>
<text x="123.5" y="262.8">J6</text>
<text x="123.5" y="266.3">CH3 IN</text>
<text x="146.4" y="286.5">100n</text>
<text x="146.4" y="283.4">C29</text>
<text x="162.3" y="286.5">100n</text>
<text x="162.3" y="283.4">C30</text>
<text x="178.2" y="286.5">100n</text>
<text x="178.2" y="283.4">C31</text>
<text x="193" y="286.6">RXAS</text>
<text x="193" y="283.4">J9</text>
<text x="359.5" y="311.9">47</text>
<text x="359.5" y="309">R24</text>
<text x="260" y="316.9">R21</text>
<text x="279.4" y="316.9">R22</text>
<text x="389.8" y="316.9">J8</text>
<text x="208.8" y="321.9">1K</text>
<text x="208.8" y="318.6">R19</text>
<text x="228.2" y="321.9">1K</text>
<text x="228.2" y="318.6">R20</text>
<text x="260" y="320.1">10K</text>
<text x="279.4" y="320.1">47K</text>
<text x="337.6" y="321.9">1K</text>
<text x="337.6" y="318.6">R23</text>
<text x="359.5" y="322.4">47</text>
<text x="359.5" y="319.6">R25</text>
<text x="209.9" y="335.1">CH4</text>
<text x="229.3" y="335.1">CH3</text>
<text x="338.7" y="335.1">PWR</text>
<text x="389.5" y="335.1">SWD</text>
<text x="246.6" y="339.5">RST</text>
<text x="246.6" y="336.3">S1</text>
<text x="261.1" y="339.5">1u</text>
<text x="261.1" y="336.3">C32</text>
</g>
<g font-size="3.2">
<text x="44.9" y="38.1">1</text>
<text x="44.9" y="41.6">2</text>
<text x="68.1" y="46.8" transform="rotate(-90 68.1 46.8)">1</text>
<text x="71.6" y="46.8" transform="rotate(-90 71.6 46.8)">2</text>
<text x="161.9" y="72">4</text>
<text x="165.3" y="73.7">GND</text>
<text x="126.7" y="151">1</text>
<text x="126.7" y="154.5">2</text>
<text x="126.7" y="158">3</text>
<text x="126.7" y="173.9">1</text>
<text x="126.7" y="177.4">2</text>
<text x="126.7" y="181">3</text>
<text x="127.8" y="233.9">1</text>
<text x="127.8" y="237.4">2</text>
<text x="127.8" y="253.3">1</text>
<text x="127.8" y="256.8">2</text>
<text x="127.8" y="272.7">1</text>
<text x="127.8" y="276.2">2</text>
<text x="391.6" y="322.1">3</text>
<text x="391.6" y="329.1">1</text>
<text x="391.6" y="325.6">2</text>
</g>
<g font-size="2.8" fill="#840000">
<text x="297.7" y="215.2" transform="rotate(-90 297.7 215.2)">1</text>
<text x="318.9" y="215.1" transform="rotate(-90 318.9 215.1)">9</text>
<text x="304.8" y="216.8" transform="rotate(-90 304.8 216.8)">24</text>
<text x="308.3" y="216.8" transform="rotate(-90 308.3 216.8)">36</text>
<text x="311.8" y="216.8" transform="rotate(-90 311.8 216.8)">48</text>
<text x="285.8" y="227.2">5</text>
<text x="299.4" y="225.1" transform="rotate(-90 299.4 225.1)">VBAT</text>
<text x="306.5" y="223.4" transform="rotate(-90 306.5 223.4)">VDD</text>
<text x="310" y="223.4" transform="rotate(-90 310 223.4)">VDD</text>
<text x="313.5" y="223.4" transform="rotate(-90 313.5 223.4)">VDD</text>
<text x="320.6" y="225.1" transform="rotate(-90 320.6 225.1)">VDDA</text>
<text x="329.9" y="227.2">2</text>
<text x="285.8" y="230.7">6</text>
<text x="290.7" y="228.9">PD0/OSC_IN</text>
<text x="290.7" y="232.4">PD1/OSC_OUT</text>
<text x="319.9" y="228.9">PC13</text>
<text x="319.9" y="232.4">PC14</text>
<text x="329.9" y="230.7">3</text>
<text x="319.9" y="235.9">PC15</text>
<text x="329.9" y="234.2">4</text>
<text x="285.8" y="241.3">18</text>
<text x="285.8" y="244.8">19</text>
<text x="290.7" y="243">PB0</text>
<text x="321.6" y="243">PA0</text>
<text x="328.2" y="241.3">10</text>
<text x="328.2" y="244.8">11</text>
<text x="285.8" y="248.3">20</text>
<text x="285.8" y="251.8">39</text>
<text x="290.7" y="250">PB2</text>
<text x="290.7" y="246.5">PB1</text>
<text x="321.6" y="246.5">PA1</text>
<text x="321.6" y="250">PA2</text>
<text x="328.2" y="248.3">12</text>
<text x="328.2" y="251.8">13</text>
<text x="285.8" y="255.4">40</text>
<text x="290.7" y="257.1">PB4</text>
<text x="290.7" y="253.6">PB3</text>
<text x="321.6" y="253.6">PA3</text>
<text x="321.6" y="257.1">PA4</text>
<text x="328.2" y="255.4">14</text>
<text x="285.8" y="258.9">41</text>
<text x="285.8" y="262.4">42</text>
<text x="290.7" y="260.6">PB5</text>
<text x="321.6" y="260.6">PA5</text>
<text x="328.2" y="258.9">15</text>
<text x="328.2" y="262.4">16</text>
<text x="285.8" y="266">43</text>
<text x="285.8" y="269.5">45</text>
<text x="290.7" y="264.1">PB6</text>
<text x="290.7" y="267.7">PB7</text>
<text x="321.6" y="264.1">PA6</text>
<text x="321.6" y="267.7">PA7</text>
<text x="328.2" y="266">17</text>
<text x="328.2" y="269.5">29</text>
<text x="285.8" y="273">46</text>
<text x="290.7" y="271.2">PB8</text>
<text x="290.7" y="274.7">PB9</text>
<text x="321.6" y="274.7">PA9</text>
<text x="321.6" y="271.2">PA8</text>
<text x="328.2" y="273">30</text>
<text x="285.8" y="276.5">21</text>
<text x="285.8" y="280.1">22</text>
<text x="290.7" y="278.3">PB10</text>
<text x="290.7" y="281.8">PB11</text>
<text x="319.9" y="278.3">PA10</text>
<text x="319.9" y="281.8">PA11</text>
<text x="328.2" y="276.5">31</text>
<text x="328.2" y="280.1">32</text>
<text x="285.8" y="283.6">25</text>
<text x="285.8" y="287.1">26</text>
<text x="290.7" y="285.3">PB12</text>
<text x="319.9" y="285.3">PA12</text>
<text x="328.2" y="283.6">33</text>
<text x="328.2" y="287.1">34</text>
<text x="285.8" y="290.7">27</text>
<text x="290.7" y="288.8">PB13</text>
<text x="290.7" y="292.4">PB14</text>
<text x="319.9" y="288.8">PA13</text>
<text x="319.9" y="292.4">PA14</text>
<text x="328.2" y="290.7">37</text>
<text x="285.8" y="294.2">28</text>
<text x="290.7" y="295.9">PB15</text>
<text x="319.9" y="295.9">PA15</text>
<text x="328.2" y="294.2">38</text>
<text x="285.8" y="301.2">7</text>
<text x="290.7" y="302.9">NRST</text>
<text x="285.8" y="306.5">44</text>
<text x="290.7" y="308.2">BOOT0</text>
<text x="304.8" y="317.5" transform="rotate(-90 304.8 317.5)">23</text>
<text x="306.5" y="312.6" transform="rotate(-90 306.5 312.6)">VSS</text>
<text x="308.3" y="317.5" transform="rotate(-90 308.3 317.5)">35</text>
<text x="310" y="312.6" transform="rotate(-90 310 312.6)">VSS</text>
<text x="311.8" y="317.5" transform="rotate(-90 311.8 317.5)">47</text>
<text x="313.5" y="312.6" transform="rotate(-90 313.5 312.6)">VSS</text>
<text x="318.9" y="317.5" transform="rotate(-90 318.9 317.5)">8</text>
<text x="320.6" y="312.6" transform="rotate(-90 320.6 312.6)">VSSA</text>
</g>
<g font-size="2.5" fill="#00f">
<text x="374.6" y="212.7">1</text>
<text x="399.9" y="212.7">2</text>
<text x="374.6" y="219.8">5</text>
<text x="374.6" y="216.3">3</text>
<text x="399.9" y="219.8">6</text>
<text x="399.9" y="216.3">4</text>
<text x="374.6" y="226.8">9 MISO</text>
<text x="374.6" y="223.3">7</text>
<text x="399.9" y="223.3">8</text>
<text x="374.6" y="230.4">11 SCK</text>
<text x="374.6" y="233.9">13GND</text>
</g>
<g font-size="2.5" fill="#39f">
<text x="378.5" y="212.7">VCC</text>
<text x="390.2" y="212.7">TXEN</text>
<text x="378.5" y="216.3">CE</text>
<text x="378.5" y="219.8">CLK</text>
<text x="391.2" y="216.3">PWR</text>
<text x="393.7" y="219.8">CD</text>
<text x="378.5" y="223.3">AM</text>
<text x="390.2" y="226.8">MOSI 10</text>
<text x="393.7" y="223.3">DR</text>
<text x="391.2" y="233.9">GND 14</text>
<text x="391.6" y="230.4">CSN 12</text>
</g>
</svg>
